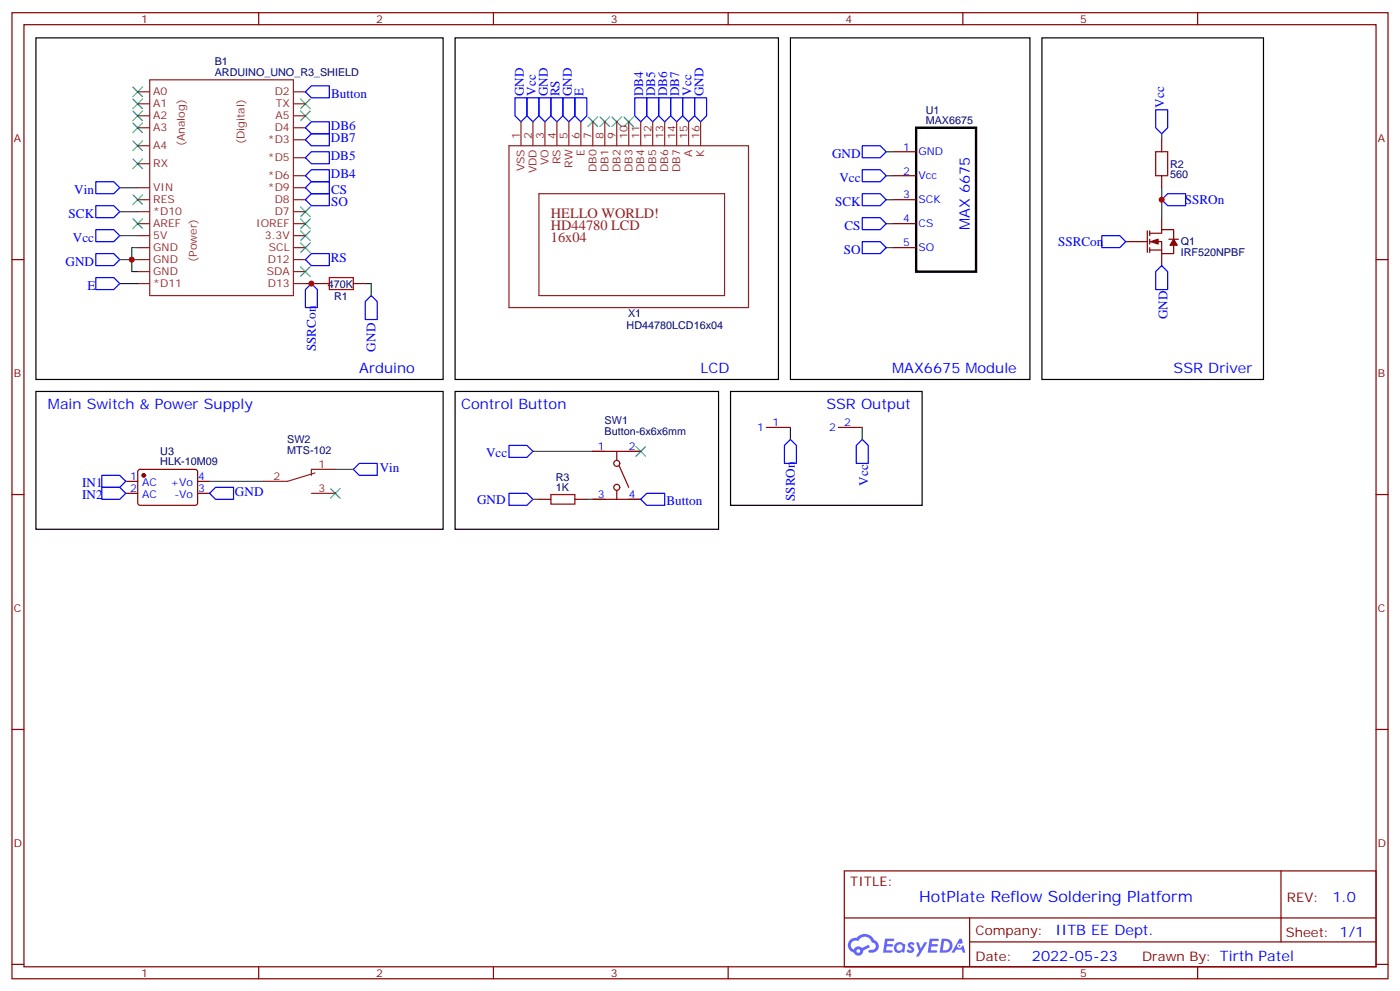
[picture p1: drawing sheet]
<svg xmlns="http://www.w3.org/2000/svg" width="412mm" height="292mm" viewBox="0 0 412 292" stroke-linecap="round" stroke-linejoin="round" font-family="sans-serif">
<g fill="none" stroke="#870000" stroke-width=".35">
<path d="M3.5 3.7h405.4v284.4h-405.4zM7.1 7.3h398.2v277.3h-398.2zM76.2 3.7v3.6M145.3 3.7v3.6M214.5 3.7v3.6M283.6 3.7v3.6M352.8 3.7v3.6M3.5 76.4h3.6M405.3 76.4h3.6M3.5 145.6h3.6M405.3 145.6h3.6M3.5 214.7h3.6"/>
<path d="M405.3 214.7h3.6M248.7 256.3h156.6v28.3h-156.6zM377.3 256.4v20.8M248.7 270.2h156.5M285.6 277.2h119.6M285.6 270.2v14.1M3.5 283.8h3.6M76.2 284.6v3.5M145.3 284.6v3.5M214.5 284.6v3.5M283.6 284.6v3.5M352.8 284.6v3.5"/>
<path d="M405.3 283.8h3.6"/>
</g>
<g fill="#5487ff">
<path d="M267.7 277.5a1.22 1.22 0 0 1 1.7 .3l-.4 .5a.47 .47 0 0 0-.3-.4 .47 .47 0 0 0-.5 .2l.1 .3a1.14 1.14 0 0 1 .8 1.7 1.14 1.14 0 0 1-1.9 0l-.2-.2 .5-.5 .7 .4a.29 .29 0 0 0 .3-.3 .29 .29 0 0 0-.2-.3 1.04 1.04 0 0 1-.6-1.7z"/>
<path d="M260.7 276.3h2.4l.3 .1-.2 .5-1.8 .1-.1 .9h1.5l.3 .3-.3 .4h-1.6l-.2 1.1h1.7l.2 .3-.2 .4h-2.6z"/>
<path d="M273.8 276.3h2.4l.3 .1-.1 .5-1.8 .1-.2 .9h1.6l.3 .3-.4 .4h-1.6l-.1 1.1h1.7l.2 .3-.2 .4h-2.6z"/>
<path d="M282.6 276.3h.7l.3 1.2-.6 .3a.69 .69 0 0 0-1 .3 .69 .69 0 0 0 .4 1 .69 .69 0 0 0 .9-.6l.5-.3 .6 2.2h-.8l-.2-.9h-1.8l-.5 .9h-.8z"/>
<path d="M269.8 277.3h.8l.6 1.9 1.1-1.9h.9l-2.6 4.2h-.8l.9-1.5z"/>
<path d="M277.4 276.3l-.6 4.1h1.3a2.11 2.11 0 0 0 2.5-2.1 2.11 2.11 0 0 0-2.5-2zM278.1 277a1.39 1.39 0 0 1 1.7 1.4 1.39 1.39 0 0 1-1.8 1.3h-.3z"/>
<path d="M263.7 277.9a1.54 1.54 0 0 0-.1 2.1 1.54 1.54 0 0 0 2.2 .2l.6 .2 .3-2.3-.2-.2-.4-.1a1.49 1.49 0 0 0-2.4 .1zM264 278.9a.94 .94 0 0 1 1.8 0 .94 .94 0 0 1-1.8 0z"/>
<path d="M250.4 276.6a2.18 2.18 0 0 0 1.1 3.8 1.44 1.44 0 0 0 1.6 .9 1.44 1.44 0 0 0 1.2-1.5l2-1-.5-.7-1.9 .9a1.47 1.47 0 0 0-2.4 .5 1.39 1.39 0 0 1-.7-2 1.39 1.39 0 0 1 2-.5 2.12 2.12 0 0 1 2.2-1.3 2.12 2.12 0 0 1 1.9 1.7 1.14 1.14 0 0 1 1.1 1.4 1.14 1.14 0 0 1-1.7 .8 .43 .43 0 0 0-.5 .3 .43 .43 0 0 0 .4 .5 1.98 1.98 0 0 0 2.5-1.2 1.98 1.98 0 0 0-1.2-2.5 3.1 3.1 0 0 0-5.3-.7l-.9 .1zM252.3 279.9a.55 .55 0 0 1 1.1 0 .55 .55 0 0 1-1.1 0z"/>
<circle cx="282.6" cy="278.4" r=".26"/>
</g>
<g fill="none" stroke="#8c2424" stroke-width=".35">
<path d="M40.6 30.6h3.5M40.6 27h3.5M40.6 37.6h3.5M40.6 34.1h3.5M44.1 23.5h42.3v63.5h-42.3zM86.4 30.6h3.6M86.4 27h3.6M86.4 37.6h3.6M86.4 34.1h3.6M153.5 35.8v7.1M157 35.8v7.1M160.5 35.8v7.1"/>
<path d="M164 35.8v7.1M167.6 35.8v7.1M171.1 35.8v7.1M174.6 35.8v7.1M178.2 35.8v7.1M181.7 35.8v7.1M185.2 35.8v7.1M188.7 35.8v7.1M192.3 35.8v7.1M195.8 35.8v7.1M199.3 35.8v7.1M202.8 35.8v7.1"/>
<path d="M206.4 35.8v7.1M40.6 48.2h3.5M40.6 58.8h3.5M40.6 55.2h3.5M40.6 42.9h3.5M86.4 41.1h3.6M86.4 46.4h3.6M86.4 51.7h3.6M86.4 58.8h3.6M86.4 55.2h3.6M149.9 42.9h70.6v47.6h-70.6zM158.7 57h54.7v30h-54.7z"/>
<path d="M40.6 62.3h3.5M40.6 76.4h3.5M40.6 69.4h3.5M40.6 65.8h3.5M40.6 72.9h3.5M40.6 79.9h3.5M86.4 62.3h3.6M86.4 76.4h3.6M86.4 69.4h3.6M86.4 65.8h3.6M86.4 72.9h3.6M86.4 79.9h3.6"/>
<path d="M40.6 83.5h3.5M86.4 83.5h3.6M92.8 139.2l-8.1 2.5h-7.1M98.8 138.1h-7.1v1.8M91.7 145.2h7.1"/>
</g>
<path d="M269.9 37.6h17.6v42.3h-17.6z" fill="none" stroke="#000" stroke-width=".71"/>
<g fill="none" stroke="#870000" stroke-width=".35">
<path d="M262.8 51.7h7.1M262.8 58.8h7.1M262.8 44.7h7.1M342.2 41.1v3.6M342.2 51.7v3.5M262.8 65.8h7.1M262.8 72.9h7.1M331.6 71.1h6.4M338 67.9v6.4M338.7 68.7h3.5v-1.1h3.5v2.8M338.7 71.1h3.5v3.5h3.5v-2.4M338.7 73.6h3.5"/>
<path d="M338.7 67.9v1.5M338.7 70.4v1.4M338.7 72.9v1.4M342.2 64.1v3.5M342.2 74.6v3.6M344.3 70.4h2.8M93.5 83.5h3.5M104.1 83.5h3.5M40.8 138.4l.5-.3 16.5 .1 .4 .7-.1 9.4-.6 .4h-16.5l-.4-.7v-9.1zM174.6 132.9h14.1M181.7 132.9v2.4M182.4 137.1l2.8 6.3"/>
<path d="M225.8 125.8h7M246.9 125.8h7.1M37 141.7h3.6M37 145.2h3.6M58.2 141.7h3.5M58.2 145.2h3.5M158.7 147h3.6M169.3 147h3.6M174.6 147h14.1M181.7 144.5v2.5"/>
<circle cx="181.7" cy="136.4" r=".88"/>
<circle cx="181.7" cy="143.4" r=".88"/>
</g>
<g fill="none" stroke="#00f" stroke-width=".35">
<path d="M90 37.6l1.7-1.8h5.3v3.6h-5.3zM91.7 25.3h5.3v3.5h-5.3l-1.7-1.8zM151.7 28.8h3.5v5.3l-1.7 1.7-1.8-1.7zM155.2 28.8h3.5v5.3l-1.7 1.7-1.8-1.7zM158.7 28.8h3.6v5.3l-1.8 1.7-1.8-1.7zM162.3 28.8h3.5v5.3l-1.8 1.7-1.7-1.7zM165.8 28.8h3.5v5.3l-1.7 1.7-1.8-1.7zM169.3 28.8h3.6v5.3l-1.8 1.7-1.8-1.7zM187 28.8h3.5v5.3l-1.8 1.7-1.7-1.7zM190.5 28.8h3.5v5.3l-1.7 1.7-1.8-1.7zM194 28.8h3.6v5.3l-1.8 1.7-1.8-1.7zM197.6 28.8h3.5v5.3l-1.8 1.7-1.7-1.7z"/>
<path d="M201.1 28.8h3.5v5.3l-1.8 1.7-1.7-1.7zM204.6 28.8h3.5v5.3l-1.7 1.7-1.8-1.7zM340.4 32.3h3.6v5.3l-1.8 1.8-1.8-1.8zM28.2 53.5h5.3l1.8 1.7-1.8 1.8h-5.3zM90 41.1l1.7-1.7h5.3v3.5h-5.3zM90 46.4l1.7-1.7h5.3v3.5h-5.3zM90 51.7l1.7-1.7h5.3v3.5h-5.3zM91.7 57h5.3v3.5h-5.3l-1.7-1.7zM91.7 53.5h5.3v3.5h-5.3l-1.7-1.8zM254 50h5.3l1.8 1.7-1.8 1.8h-5.3zM254 42.9h5.3l1.8 1.8-1.8 1.7h-5.3zM254 57h5.3l1.8 1.8-1.8 1.7h-5.3z"/>
<path d="M342.2 58.8l1.8-1.8h5.2v3.5h-5.2zM28.2 74.6h5.3l1.8 1.8-1.8 1.8h-5.3zM28.2 67.6h5.3l1.8 1.8-1.8 1.7h-5.3zM28.2 60.5h5.3l1.8 1.8-1.8 1.8h-5.3zM90 76.4l1.7-1.8h5.3v3.6h-5.3zM254 64.1h5.3l1.8 1.7-1.8 1.8h-5.3zM254 71.1h5.3l1.8 1.8-1.8 1.7h-5.3zM324.6 69.4h5.2l1.8 1.7-1.8 1.8h-5.2zM342.2 78.2l1.8 1.7v5.3h-3.6v-5.3zM28.2 81.7h5.3l1.8 1.8-1.8 1.7h-5.3zM91.7 83.5l1.8 1.7v5.3h-3.5v-5.3zM109.4 87l1.7 1.8v5.3h-3.5v-5.3z"/>
<path d="M30 139.9h5.3l1.7 1.8-1.7 1.7h-5.3zM104.1 138.1l1.7-1.7h5.3v3.5h-5.3zM149.9 131.1h5.3l1.8 1.8-1.8 1.7h-5.3zM232.8 129.3l1.8 1.8v5.3h-3.5v-5.3zM254 129.3l1.8 1.8v5.3h-3.6v-5.3zM30 143.4h5.3l1.7 1.8-1.7 1.8h-5.3zM61.7 145.2l1.8-1.8h5.3v3.6h-5.3zM149.9 145.2h5.3l1.8 1.8-1.8 1.7h-5.3zM190.5 145.2h5.3v3.5h-5.3l-1.8-1.7z"/>
</g>
<g fill="none" stroke="#008700" stroke-width=".35">
<path d="M342.2 39.4v1.7M35.3 55.2h5.3M261.1 51.7h1.7M261.1 44.7h1.7M261.1 58.8h1.7M342.2 55.2v8.9M35.3 76.4h5.3M35.3 69.4h5.3M35.3 62.3h5.3M40.6 72.9h-1.8v7h1.8M261.1 65.8h1.7M261.1 72.9h1.7"/>
<path d="M35.3 83.5h5.3M90 83.5h3.5M107.6 83.5h1.8v3.5M98.8 138.1h5.3M157 132.9h17.6M232.8 125.8v3.5M254 125.8v3.5M61.7 141.7h15.9M157 147h1.7M172.9 147h1.7"/>
</g>
<g fill="#870000" stroke="#870000" stroke-width=".35">
<path d="M339 71.1l2.1-.7v1.4z"/>
<path d="M345.7 70.4l1.1 1.8h-2.1z"/>
<circle cx="42.3" cy="139.9" r=".53"/>
</g>
<g fill="none" stroke="#3c3" stroke-width=".35">
<path d="M39.2 25.6l2.8 2.8M39.2 29.1l2.8 2.9M39.2 32.7l2.8 2.8M39.2 36.2l2.8 2.8M42 25.6l-2.8 2.8M42 29.1l-2.8 2.9M42 32.7l-2.8 2.8M42 36.2l-2.8 2.8M88.5 29.1l2.9 2.9M88.5 32.7l2.9 2.8M91.4 29.1l-2.9 2.9M91.4 32.7l-2.9 2.8"/>
<path d="M173.2 34.4l2.8 2.9M176 34.4l-2.8 2.9M176.7 34.4l2.9 2.9M179.6 34.4l-2.9 2.9M180.3 34.4l2.8 2.9M183.1 34.4l-2.8 2.9M183.8 34.4l2.8 2.9M186.6 34.4l-2.8 2.9M39.2 41.5l2.8 2.8M39.2 46.8l2.8 2.8M39.2 57.4l2.8 2.8M42 41.5l-2.8 2.8"/>
<path d="M42 46.8l-2.8 2.8M42 57.4l-2.8 2.8M39.2 64.4l2.8 2.8M42 64.4l-2.8 2.8M88.5 60.9l2.9 2.8M88.5 64.4l2.9 2.8M88.5 67.9l2.9 2.9M88.5 71.5l2.9 2.8M88.5 78.5l2.9 2.9M91.4 60.9l-2.9 2.8M91.4 64.4l-2.9 2.8M91.4 67.9l-2.9 2.9"/>
<path d="M91.4 71.5l-2.9 2.8M91.4 78.5l-2.9 2.9M187.3 131.4l2.8 2.9M190.1 131.4l-2.8 2.9M97.4 143.8l2.8 2.8M100.2 143.8l-2.8 2.8"/>
</g>
<path d="M340.4 44.7h3.6v7h-3.6zM97 81.7h7.1v3.5h-7.1zM162.3 145.6h7v2.8h-7z" fill="none" stroke="#a10000" stroke-width=".35"/>
<path d="M10.6 11.1h119.9v100.6h-119.9zM134.1 11.1h95.2v100.6h-95.2zM232.8 11.1h70.6v100.6h-70.6zM306.9 11.1h65.3v100.6h-65.3zM10.6 115.2h119.9v40.6h-119.9zM134.1 115.2h77.6v40.6h-77.6zM215.2 115.2h56.4v33.5h-56.4z" fill="none" stroke="#000" stroke-width=".35"/>
<g fill="#c00">
<circle cx="38.8" cy="76.4" r=".88"/>
<circle cx="91.7" cy="83.5" r=".88"/>
<circle cx="342.2" cy="58.8" r=".88"/>
</g>
<text font-size="4.6" fill="#00f" x="270.8" y="265.4">HotPlate Reflow Soldering Platform</text>
<g font-size="4.2" fill="#8d2323">
<text x="162.3" y="64.1">HELLO WORLD!</text>
<text x="162.3" y="67.6">HD44780 LCD</text>
<text x="162.3" y="71.1">16x04</text>
</g>
<g font-size="4.2" fill="#00f">
<text x="285.7" y="67.7" transform="rotate(-90 285.7 67.7)">MAX 6675</text>
<text x="105.8" y="109.9">Arduino</text>
<text x="206.4" y="109.9">LCD</text>
<text x="262.8" y="109.9">MAX6675 Module</text>
<text x="345.7" y="109.9">SSR Driver</text>
<text x="14.1" y="120.5">Main Switch &amp; Power Supply</text>
<text x="135.8" y="120.5">Control Button</text>
<text x="243.4" y="120.5">SSR Output</text>
<text x="392.5" y="265.6">1.0</text>
<text x="310.9" y="275.2">IITB EE Dept.</text>
<text x="304" y="283">2022-05-23</text>
</g>
<g font-size="3.9" fill="#00f">
<text x="97.5" y="28.8">Button</text>
<text x="154.3" y="28.4" transform="rotate(-90 154.3 28.4)">GND</text>
<text x="157.8" y="28.2" transform="rotate(-90 157.8 28.2)">Vcc</text>
<text x="161.4" y="28.4" transform="rotate(-90 161.4 28.4)">GND</text>
<text x="164.8" y="28.4" transform="rotate(-90 164.8 28.4)">RS</text>
<text x="168.4" y="28.4" transform="rotate(-90 168.4 28.4)">GND</text>
<text x="171.9" y="28.4" transform="rotate(-90 171.9 28.4)">E</text>
<text x="189.5" y="28.4" transform="rotate(-90 189.5 28.4)">DB4</text>
<text x="193" y="28.4" transform="rotate(-90 193 28.4)">DB5</text>
<text x="196.6" y="28.4" transform="rotate(-90 196.6 28.4)">DB6</text>
<text x="200.1" y="28.4" transform="rotate(-90 200.1 28.4)">DB7</text>
<text x="203.7" y="28.2" transform="rotate(-90 203.7 28.2)">Vcc</text>
<text x="207.2" y="28.4" transform="rotate(-90 207.2 28.4)">GND</text>
<text x="343" y="31.7" transform="rotate(-90 343 31.7)">Vcc</text>
<text x="97.5" y="41.9">DB7</text>
<text x="97.5" y="38.4">DB6</text>
<text x="97.4" y="47.2">DB5</text>
<text x="245.1" y="46.4">GND</text>
<text x="97.5" y="52.5">DB4</text>
<text x="247.3" y="53.5">Vcc</text>
<text x="21.9" y="57">Vin</text>
<text x="97.5" y="57">CS</text>
<text x="20.2" y="64.1">SCK</text>
<text x="97.5" y="60.5">SO</text>
<text x="246" y="60.5">SCK</text>
<text x="349" y="60">SSROn</text>
<text x="21.5" y="71.1">Vcc</text>
<text x="248.8" y="67.6">CS</text>
<text x="97.4" y="77.2">RS</text>
<text x="248.5" y="74.6">SO</text>
<text x="311.7" y="72.4">SSRCon</text>
<text x="19.3" y="78.2">GND</text>
<text x="25.8" y="85.2">E</text>
<text x="344" y="93.9" transform="rotate(-90 344 93.9)">GND</text>
<text x="93" y="103.4" transform="rotate(-90 93 103.4)">SSRCon</text>
<text x="110.6" y="103.5" transform="rotate(-90 110.6 103.5)">GND</text>
<text x="143.2" y="134.6">Vcc</text>
<text x="24.2" y="143.4">IN1</text>
<text x="111.8" y="138.9">Vin</text>
<text x="255.8" y="143" transform="rotate(-90 255.8 143)">Vcc</text>
<text x="24.2" y="147">IN2</text>
<text x="69.2" y="146">GND</text>
<text x="140.5" y="148.2">GND</text>
<text x="196.3" y="148.7">Button</text>
<text x="234.1" y="147.5" transform="rotate(-90 234.1 147.5)">SSROn</text>
</g>
<g font-size="3.9" fill="#800">
<text x="250.5" y="260.9">TITLE:</text>
<text x="379.1" y="265.6">REV:</text>
<text x="287.4" y="275.1">Company:</text>
<text x="378.7" y="275.7">Sheet: 1/1</text>
<text x="287.4" y="282.8">Date:</text>
<text x="336.4" y="282.9">Drawn By: Tirth Patel</text>
</g>
<g font-size="3.2" fill="#800">
<text x="41.6" y="6.7">1</text>
<text x="110.8" y="6.7">2</text>
<text x="179.9" y="6.7">3</text>
<text x="249.1" y="6.7">4</text>
<text x="318.2" y="6.7">5</text>
<text x="4.1" y="41.8">A</text>
<text x="405.9" y="41.8">A</text>
<text x="4.1" y="111">B</text>
<text x="405.9" y="111">B</text>
<text x="4.1" y="180.1">C</text>
<text x="405.9" y="180.1">C</text>
<text x="4.1" y="249.3">D</text>
<text x="405.9" y="249.3">D</text>
<text x="41.6" y="287.5">1</text>
<text x="110.8" y="287.5">2</text>
<text x="179.9" y="287.5">3</text>
<text x="249.1" y="287.5">4</text>
<text x="318.2" y="287.5">5</text>
</g>
<g font-size="3.2" fill="#000080">
<text x="63.3" y="22.4">ARDUINO_UNO_R3_SHIELD</text>
<text x="63.3" y="19.3">B1</text>
<text x="272.7" y="33.5">U1</text>
<text x="272.7" y="36.5">MAX6675</text>
<text x="344.7" y="52.5">560</text>
<text x="344.7" y="49.5">R2</text>
<text x="347.8" y="75.4">IRF520NPBF</text>
<text x="347.8" y="72.3">Q1</text>
<text x="96.6" y="84.7">470K</text>
<text x="98.4" y="88.3">R1</text>
<text x="185" y="93.4">X1</text>
<text x="184.6" y="96.9">HD44780LCD16x04</text>
<text x="178.1" y="124.8">SW1</text>
<text x="84.6" y="130.4">SW2</text>
<text x="178.1" y="128">Button-6x6x6mm</text>
<text x="47.2" y="136.9">HLK-10M09</text>
<text x="47.2" y="133.8">U3</text>
<text x="84.6" y="133.5">MTS-102</text>
<text x="163.7" y="141.4">R3</text>
<text x="163.7" y="144.5">1K</text>
</g>
<g font-size="3.2" fill="#8d2323">
<text x="45.2" y="28.1">A0</text>
<text x="80.9" y="28.1">D2</text>
<text x="45.2" y="31.6">A1</text>
<text x="45.2" y="35.1">A2</text>
<text x="81.2" y="35.1">A5</text>
<text x="81.2" y="31.6">TX</text>
<text x="45.2" y="38.7">A3</text>
<text x="80.9" y="38.7">D4</text>
<text x="153.1" y="40.8" transform="rotate(-90 153.1 40.8)">1</text>
<text x="156.6" y="40.8" transform="rotate(-90 156.6 40.8)">2</text>
<text x="160.2" y="40.8" transform="rotate(-90 160.2 40.8)">3</text>
<text x="163.7" y="40.8" transform="rotate(-90 163.7 40.8)">4</text>
<text x="167.2" y="40.8" transform="rotate(-90 167.2 40.8)">5</text>
<text x="170.7" y="40.8" transform="rotate(-90 170.7 40.8)">6</text>
<text x="174.3" y="40.8" transform="rotate(-90 174.3 40.8)">7</text>
<text x="177.8" y="40.8" transform="rotate(-90 177.8 40.8)">8</text>
<text x="181.3" y="40.8" transform="rotate(-90 181.3 40.8)">9</text>
<text x="184.9" y="40.8" transform="rotate(-90 184.9 40.8)">10</text>
<text x="188.4" y="40.8" transform="rotate(-90 188.4 40.8)">11</text>
<text x="191.9" y="40.8" transform="rotate(-90 191.9 40.8)">12</text>
<text x="195.4" y="40.8" transform="rotate(-90 195.4 40.8)">13</text>
<text x="199" y="40.8" transform="rotate(-90 199 40.8)">14</text>
<text x="202.5" y="40.8" transform="rotate(-90 202.5 40.8)">15</text>
<text x="206" y="40.8" transform="rotate(-90 206 40.8)">16</text>
<text x="45.2" y="44">A4</text>
<text x="54.4" y="43" transform="rotate(-90 54.4 43)">(Analog)</text>
<text x="72" y="42.4" transform="rotate(-90 72 42.4)">(Digital)</text>
<text x="78.9" y="42.2">*D3</text>
<text x="78.9" y="47.5">*D5</text>
<text x="172.2" y="46" transform="rotate(-90 172.2 46)">E</text>
<text x="203.9" y="46.1" transform="rotate(-90 203.9 46.1)">A</text>
<text x="207.4" y="46.2" transform="rotate(-90 207.4 46.2)">K</text>
<text x="45.2" y="49.2">RX</text>
<text x="78.9" y="52.8">*D6</text>
<text x="154.5" y="50.5" transform="rotate(-90 154.5 50.5)">VSS</text>
<text x="158" y="51" transform="rotate(-90 158 51)">VDD</text>
<text x="161.6" y="48.6" transform="rotate(-90 161.6 48.6)">VO</text>
<text x="165.1" y="48.3" transform="rotate(-90 165.1 48.3)">RS</text>
<text x="168.6" y="49.3" transform="rotate(-90 168.6 49.3)">RW</text>
<text x="175.7" y="50.6" transform="rotate(-90 175.7 50.6)">DB0</text>
<text x="179.2" y="50.6" transform="rotate(-90 179.2 50.6)">DB1</text>
<text x="182.7" y="50.6" transform="rotate(-90 182.7 50.6)">DB2</text>
<text x="186.3" y="50.6" transform="rotate(-90 186.3 50.6)">DB3</text>
<text x="189.8" y="50.6" transform="rotate(-90 189.8 50.6)">DB4</text>
<text x="193.3" y="50.6" transform="rotate(-90 193.3 50.6)">DB5</text>
<text x="196.8" y="50.6" transform="rotate(-90 196.8 50.6)">DB6</text>
<text x="200.4" y="50.6" transform="rotate(-90 200.4 50.6)">DB7</text>
<text x="45.2" y="56.3">VIN</text>
<text x="45.2" y="59.8">RES</text>
<text x="78.9" y="56.3">*D9</text>
<text x="80.9" y="59.8">D8</text>
<text x="45.2" y="63.4">*D10</text>
<text x="80.9" y="63.4">D7</text>
<text x="45.2" y="70.4">5V</text>
<text x="45.2" y="66.9">AREF</text>
<text x="75.5" y="66.9">IOREF</text>
<text x="78" y="70.4">3.3V</text>
<text x="45.2" y="73.9">GND</text>
<text x="45.2" y="77.5">GND</text>
<text x="57.9" y="77" transform="rotate(-90 57.9 77)">(Power)</text>
<text x="78.9" y="77.5">D12</text>
<text x="79.2" y="73.9">SCL</text>
<text x="45.2" y="81">GND</text>
<text x="78.6" y="81">SDA</text>
<text x="45.2" y="84.5">*D11</text>
<text x="78.9" y="84.5">D13</text>
<text x="93.8" y="137.8">1</text>
<text x="80.5" y="141.3">2</text>
<text x="93.8" y="144.9">3</text>
</g>
<g font-size="3.2" fill="#00f">
<text x="266.1" y="44.3">1</text>
<text x="270.6" y="45.7">GND</text>
<text x="266.1" y="51.4">2</text>
<text x="270.6" y="52.8">Vcc</text>
<text x="266.1" y="58.4">3</text>
<text x="270.6" y="59.8">SCK</text>
<text x="266.1" y="65.5">4</text>
<text x="270.6" y="66.9">CS</text>
<text x="266.1" y="72.5">5</text>
<text x="270.6" y="73.9">SO</text>
<text x="227.5" y="125.4">1</text>
<text x="248.7" y="125.4">2</text>
<text x="223.1" y="126.9">1</text>
<text x="244.2" y="126.9">2</text>
<text x="176.1" y="132.5">1</text>
<text x="185.2" y="132.5">2</text>
<text x="38.4" y="141.3">1</text>
<text x="41.9" y="143.1">AC</text>
<text x="50.2" y="143.1">+Vo</text>
<text x="58.4" y="141.3">4</text>
<text x="38.4" y="144.9">2</text>
<text x="41.9" y="146.6">AC</text>
<text x="51.4" y="146.6">-Vo</text>
<text x="58.4" y="144.9">3</text>
<text x="176.1" y="146.6">3</text>
<text x="185.2" y="146.6">4</text>
</g>
</svg>
